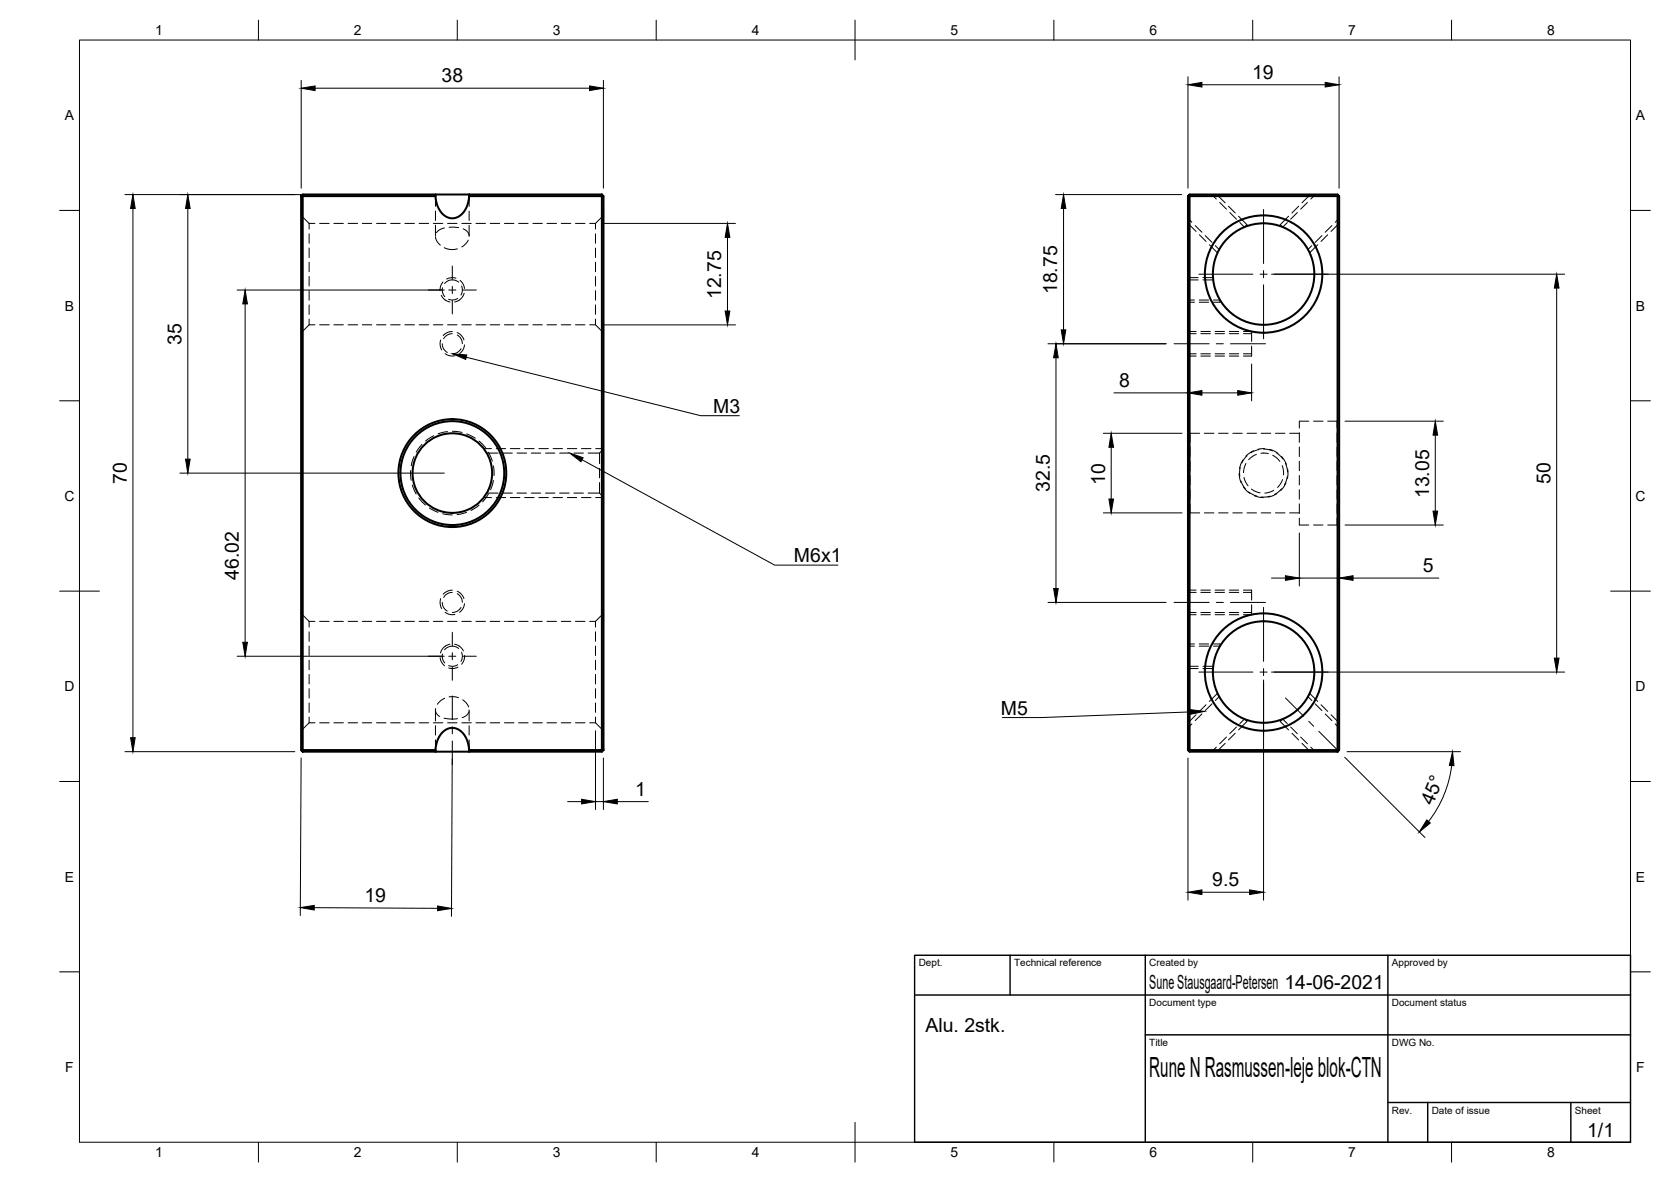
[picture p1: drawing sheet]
<svg xmlns="http://www.w3.org/2000/svg" width="420mm" height="297mm" viewBox="0 0 420 297" stroke-linecap="round" stroke-linejoin="round" font-family="sans-serif">
<!-- layer: Visible -->
<g fill="none" stroke="#000" stroke-width=".51">
<path d="M75.7 49.3v139.2M76.1 48.9v.4h-.4zM76.1 49.3h33.4a5.5 5.5 0 0 0 3.7 5.5 4.5 4.5 0 0 0 4.6-4.2l.2-1.3h33.3v139.2h-33.3a5.5 5.5 0 0 0-3.8-5.5 4.5 4.5 0 0 0-4.5 4.1l-.2 1.4h-33.4zM76.1 48.9h33.4M109.5 48.9h8.5M109.5 48.9v.4M118 48.9h33.3M118 48.9v.4M151.3 48.9l.4 .4h-.4zM151.7 49.3v139.2l-.4 .4v-.4h.4M298.7 49.3v139.2M299.1 48.9v.4h-.4z"/>
<path d="M299.1 49.3h37.2v139.2h-37.2zM299.1 48.9h37.2M336.3 48.9l.4 .4h-.4zM336.7 49.3v139.2M75.7 188.5h.4v.4zM76.1 188.9h33.4M109.5 188.9h8.5M109.5 188.5v.4M118 188.9h33.3M118 188.5v.4M298.7 188.5h.4v.4zM299.1 188.9h37.2"/>
<path d="M336.3 188.5h.4l-.4 .4z"/>
<circle cx="317.7" cy="68.9" r="12.8"/>
<circle cx="317.7" cy="68.9" r="14.8"/>
<circle cx="113.7" cy="118.9" r="13.1"/>
<circle cx="113.7" cy="118.9" r="13.6"/>
<circle cx="113.7" cy="118.9" r="10"/>
<circle cx="317.7" cy="168.9" r="12.8"/>
<circle cx="317.7" cy="168.9" r="14.8"/>
</g>
<!-- layer: Hidden -->
<g fill="none" stroke="#000" stroke-width=".25">
<path d="M75.7 54.1l2 2M77.7 56.1v1.5M77.7 58.8v2.3M77.7 56.1h1.5M80.4 56.1h2.4M83.9 56.1h2.4M87.5 56.1h2.4M91.1 56.1h2.4M94.7 56.1h2.3M98.2 56.1h2.4M101.8 56.1h2.4M105.4 56.1h2.4"/>
<path d="M109 56.1h2.3M109.5 49.1v2.7M109.5 53.1v2.3M109.5 56.6v2.8M109.5 59.6l.5 1.2 .7 .8M111.8 57.3a3.1 3.1 0 0 0-2.1 1.2M112.5 56.1h2.4M112.9 57.1l2.4 .1M116.1 56.1h2.4M116.5 57.5a2.15 2.15 0 0 1 1.5 1.7M118 49.1v2.7M118 53.1v2.3"/>
<path d="M118 56.6v2.8M119.7 56.1h2.4M123.3 56.1h2.3M126.8 56.1h2.4M130.4 56.1h2.4M134 56.1h2.4M137.5 56.1h2.4M141.1 56.1h2.4M144.7 56.1h2.4M148.3 56.1h1.4M149.7 58.8v2.3M149.7 56.1v1.5"/>
<path d="M151.7 54.1l-2 2M298.7 54.9l1 .9M300.5 56.7l1.7 1.7M303 59.2l1.7 1.7M304.7 48.9l1.1 1.1M306.7 50.9l1.7 1.7M309.2 53.4l1.7 1.7M311.7 55.9l1.2 1.2 .6-.6M323.7 55.9l-1.2 1.2-.6-.6M326.2 53.4l-1.7 1.7M328.7 50.9l-1.7 1.7M330.7 48.9l-1.1 1.1"/>
<path d="M332.4 59.2l-1.7 1.7M334.9 56.7l-1.7 1.7M336.7 54.9l-1 .9M77.7 62.3v2.4M77.7 65.9v2.4M77.7 69.5v2.4M77.7 73.1v2.3M77.7 76.6v2.4M111.3 72.3v1.1l.5 1.1M111.7 62.3a4.7 4.7 0 0 0 3.3 .2M115.1 75h-.1a2.49 2.49 0 0 1-2.2 .2M115.3 70.9a2.51 2.51 0 0 0-3.5 .4"/>
<path d="M116.1 71.9l.1 .3a2.43 2.43 0 0 1-.3 2M117.7 60.4l-.6 .8-1 .9M149.7 76.6v2.4M149.7 73.1v2.3M149.7 69.5v2.4M149.7 65.9v2.4M149.7 62.3v2.4M298.7 70.3h2.6M298.7 75.4h1.6M301.5 75.4h2.4M302.5 70.3h2.5M305.1 75.4h1.6v.6"/>
<path d="M305.6 61.7l1 1M329.8 61.7l-.9 1M77.7 80.2v1.4M77.7 81.6h1.5M77.7 81.6l-2 2M80.4 81.6h2.4M83.9 81.6h2.4M87.5 81.6h2.4M91.1 81.6h2.4M94.7 81.6h2.3M98.2 81.6h2.4M101.8 81.6h2.4"/>
<path d="M105.4 81.6h2.4M109 81.6h2.3M111.2 86.4l.4 1.4 .9 .8M112.5 81.6h2.4M113.7 83.8l-1.3 .4-.9 .9M115 84.2l1 1 .2 1.2M115.9 87.6l-1.1 1.1-1.1 .2M116.1 81.6h2.4M119.7 81.6h2.4M123.3 81.6h2.3M126.8 81.6h2.4M130.4 81.6h2.4"/>
<path d="M134 81.6h2.4M137.5 81.6h2.4M141.1 81.6h2.4M144.7 81.6h2.4M148.3 81.6h1.4l2 2M149.7 80.2v1.4M298.7 83.8h2.1M298.7 88.9h2.1M301.9 83.8h2.4M301.9 88.9h2.4M305.5 83.8h2.4M305.5 88.9h2.4"/>
<path d="M309.1 83.8h2.4M309.1 88.9h2.4M312.7 83.8h2M312.7 88.9h2M314.7 83.3v2.5M314.7 87v2.5M103.3 118.3l.1 2.4M104.1 114.7l-.7 2.4M106.1 111.7l-1.5 1.9M109 109.5l-2 1.3M112.5 108.5l-2.3 .5M113.7 108.4l2.5 .3"/>
<path d="M117.3 109l2.2 1.1M120.5 110.9l1.7 1.7M122.4 113.9h2.8M122.8 113.7l1 2.2M124.1 117.1l.1 2.4M126.4 113.9h2.4M130 113.9h2.4M133.6 113.9h2.4M137.2 113.9h2.3M140.7 113.9h2.4M144.3 113.9h2.4M147.9 113.9h2.8"/>
<path d="M150.7 117.7v2.4M150.7 113.9v2.6M151.7 112.8l-1 1.1M298.7 108.4l.5 .5M299.2 108.9v2.3M299.2 112.3v2.4M299.2 115.9v2.4M299.2 119.5v2.4M299.2 108.9h2.4M302.8 108.9h2.4M306.4 108.9h2.4M310 108.9h2.4"/>
<path d="M311.8 117.5l-.1 2.2M312.8 120l.4 1.1 .6 1M313.3 116.5l-.5 1.2-.1 1.1M313.6 114.5l-1.4 1.9M313.6 108.9h2.3M315.9 114.2l-1 .5-.9 .8M316.6 113l-2.1 .8M317.1 113.9l1.8 .1M317.1 108.9h2.4M317.7 112.8l2.3 .5M320 114.4l1.1 .8 .7 .8M320.7 108.9h2.4"/>
<path d="M321 113.8l1.6 1.6M322.4 117l.3 1.4v.9M323.2 116.4l.5 2.2M323.7 119.7l-.8 2.2M324.3 108.9h2.4M326.7 119.5v2.4M326.7 115.9v2.4M326.7 112.3v2.4M326.7 108.8v2.4M329.1 105.8h-2.4v1.8M330.3 105.8h2.4M333.8 105.8h2.4"/>
<path d="M336.2 119.5v2.4M336.2 115.9v2.4M336.2 112.3v2.4M336.2 108.8v2.4M336.2 105.8v1.8M336.7 105.3l-.5 .5M103.7 121.9l.9 2.2M105.3 125.1l1.7 1.8M108 127.7l2.1 1M111.3 129.1l2.4 .3M117.3 128.8l-2.4 .5M120.5 126.9l-2.1 1.4"/>
<path d="M122.4 123.9h2.8M122.8 124.1l-1.5 2M124.1 120.7l-.7 2.4M126.4 123.9h2.4M130 123.9h2.4M133.6 123.9h2.4M137.2 123.9h2.3M140.7 123.9h2.4M144.3 123.9h2.4M147.9 123.9h2.8l1 1M150.7 121.3v2.6M299.2 123v2.4"/>
<path d="M299.2 126.6v2.3M299.2 128.9l-.5 .5M299.2 128.9h2.4M302.8 128.9h2.4M306.4 128.9h2.4M310 128.9h2.4M312 120.8l1.1 2M313.6 128.9h2.3M314 123.6l2 1.1M314.7 122.9l1 .6 1.1 .4M317.1 128.9h2.4M319.4 124.7l-2.3 .2"/>
<path d="M320.3 123.2l-1.2 .5-1.1 .2M320.7 128.9h2.4M322.3 122.8l-1.8 1.5M322.5 120.5l-.7 1.3-.6 .7M324.3 128.9h2.4M326.7 130.2v1.7h2.4M326.7 126.6v2.4M326.7 123v2.4M330.3 131.9h2.4M333.8 131.9h2.4l.5 .5M336.2 130.2v1.7M336.2 126.6v2.4"/>
<path d="M336.2 123v2.4M75.7 154.1l2 2.1M77.7 156.2v1.4M77.7 158.8v2.3M77.7 156.2h1.5M80.4 156.2h2.4M83.9 156.2h2.4M87.5 156.2h2.4M91.1 156.2h2.4M94.7 156.2h2.3M98.2 156.2h2.4M101.8 156.2h2.4"/>
<path d="M105.4 156.2h2.4M109 156.2h2.3M111.2 151.4l.4 1.4 .9 .8M112.5 156.2h2.4M113.7 148.9l-1.3 .3-.9 .9M115 149.2l1 1 .2 1.2M115.9 152.6l-1.1 1.1-1.1 .2M116.1 156.2h2.4M119.7 156.2h2.4M123.3 156.2h2.3M126.8 156.2h2.4M130.4 156.2h2.4"/>
<path d="M134 156.2h2.4M137.5 156.2h2.4M141.1 156.2h2.4M144.7 156.2h2.4M148.3 156.2h1.4M149.7 158.8v2.3M149.7 156.2v1.4M151.7 154.1l-2 2.1M298.7 148.9h2.1M298.7 153.9h2.1M301.9 148.9h2.4M301.9 153.9h2.4"/>
<path d="M305.5 148.9h2.4M305.5 153.9h2.4M309.1 148.9h2.4M309.1 153.9h2.4M312.7 148.9h2M312.7 153.9h2M314.7 148.3v2.5M314.7 152v2.5M77.7 162.4v2.3M77.7 165.9v2.4M77.7 169.5v2.4M77.7 173.1v2.3"/>
<path d="M77.7 176.6v2.4M109.5 178.4v2.8M109.5 178.1a1.84 1.84 0 0 0 1.1 1.9M111.3 164.4a2.56 2.56 0 0 0 .5 2.2M111.8 175.5l-.9 .5-.9 1M112.9 175.1h1.2l1.2 .2M115.1 167.1a2.46 2.46 0 0 1-2.3 .2M115.3 163a2.51 2.51 0 0 0-3.5 .3M116.1 163.9l.1 .4a2.43 2.43 0 0 1-.3 1.9M116.4 175.9l1 .9 .4 .9M117.9 178.8a2.26 2.26 0 0 1-1.7 1.5M118 178.4v2.8"/>
<path d="M149.7 176.6v2.4M149.7 173.1v2.3M149.7 169.5v2.4M149.7 165.9v2.4M149.7 162.4v2.3M298.7 162.4h1.6M298.7 167.4h2.6M301.5 162.4h2.4M302.2 179.4l-1.7 1.7M302.5 167.4h2.5M304.7 176.9l-1.7 1.7M306.6 175.1l-1 1"/>
<path d="M306.7 161.8v.6h-1.6M328.9 175.1l.9 1M330.7 176.9l1.7 1.7M333.2 179.4l1.7 1.7M77.7 180.2v1.4M77.7 181.6l-2 2M77.7 181.6h1.5M80.4 181.6h2.4M83.9 181.6h2.4M87.5 181.6h2.4M91.1 181.6h2.4M94.7 181.6h2.3"/>
<path d="M98.2 181.6h2.4M101.8 181.6h2.4M105.4 181.6h2.4M109 181.6h2.3M109.5 182.4v2.3M109.5 185.9v2.8M111.7 180.5l1.8 .2 1.5-.1M112.5 181.6h2.4M116.1 181.6h2.4M118 182.4v2.3M118 185.9v2.8M119.7 181.6h2.4"/>
<path d="M123.3 181.6h2.3M126.8 181.6h2.4M130.4 181.6h2.4M134 181.6h2.4M137.5 181.6h2.4M141.1 181.6h2.4M144.7 181.6h2.4M148.3 181.6h1.4M149.7 180.2v1.4M149.7 181.6l2 2M299.7 181.9l-1 1M305.8 187.8l-1.1 1.1"/>
<path d="M308.4 185.2l-1.7 1.7M310.9 182.7l-1.7 1.7M313.5 181.3l-.6-.6-1.2 1.1M321.9 181.3l.6-.6 1.2 1.1M324.5 182.7l1.7 1.7M327 185.2l1.7 1.7M329.6 187.8l1.1 1.1M335.7 181.9l1 1"/>
</g>
<!-- layer: Hidden Narrow -->
<g fill="none" stroke="#000" stroke-width=".25">
<path d="M298.7 56.1l2 2.1M301.6 59l1.7 1.7M305.9 48.9l2.2 2.1M308.9 51.8l1.7 1.7M311.4 54.3l2.1 2.2M324 54.3l-2.1 2.2M326.5 51.8l-1.7 1.7M329.5 48.9l-2.1 2.1M333.8 59l-1.6 1.7M336.7 56.1l-2 2.1M111 74.2l1 1.2 1.1 .5M111.4 70.9l-.6 .9-.2 1.3"/>
<path d="M114.6 69.9l-1.2-.1-1.1 .3M115.7 70.5l.8 1.1 .3 .9M116.7 73.7l-.8 1.4-1.6 .8M298.7 69.8h2.5M298.7 76h1.6M301.5 76h2.4M302.5 69.8h2.5M304.1 61.5l2 2M305.1 76h1.6M331.3 61.5l-2 2M110.8 85.4l-.1 1.2 .4 1.3M111.9 88.9l1.3 .5h1.2"/>
<path d="M113.7 83.3l-1 .2-1.3 .8M115 83.6l1 .7 .6 1.1M116.8 86.7l-.5 1.4-.8 .8M298.7 83.3h2.1M298.7 89.5h2.1M301.9 83.3h2.4M301.9 89.5h2.4M305.5 83.3h2.4M305.5 89.5h2.4M309.1 83.3h2.4M309.1 89.5h2.4M312.7 83.3h2"/>
<path d="M312.7 89.5h2M121.6 112.7h2M124.8 112.7h2.3M128.3 112.7h2.4M131.9 112.7h2.4M135.5 112.7h2.4M139.1 112.7h2.3M142.6 112.7h2.4M146.2 112.7h2.4M149.8 112.7h1.9M311.6 119l.1 1.1 .4 1.2M312.5 115.6l-.8 2.2"/>
<path d="M315.2 113.3l-2 1.3M318 112.7l-1.7 .2M319.2 112.9l1 .4 1.1 .6M322.2 114.7l1.3 2M323.8 117.9l-.1 2.3M121.6 125h2M124.8 125h2.3M128.3 125h2.4M131.9 125h2.4M135.5 125h2.4M139.1 125h2.3M142.6 125h2.4"/>
<path d="M146.2 125h2.4M149.8 125h1.9M312.6 122.3l.7 .9 1 .8M315.4 124.6l2.3 .4M321.1 124l-2.2 .9M323.3 121.4l-1.3 1.9M110.8 150.4l-.1 1.2 .4 1.3M111.9 153.9l1.3 .5h1.2M113.7 148.3l-1 .2-1.3 .8M115 148.6l1 .7 .6 1.1M116.8 151.7l-.5 1.4-.8 .8M298.7 148.3h2.1"/>
<path d="M298.7 154.5h2.1M301.9 148.3h2.4M301.9 154.5h2.4M305.5 148.3h2.4M305.5 154.5h2.4M309.1 148.3h2.4M309.1 154.5h2.4M312.7 148.3h2M312.7 154.5h2M110.7 165.3l.2 .9 .9 1.1M113.1 161.9l-1.5 .8-.9 1.4M114.3 161.9l1.2 .5 1 1.2"/>
<path d="M115.1 167.6l-1 .4-1.3-.1M116.8 164.7l-.2 1.3-.5 .9M298.7 161.8h1.6M298.7 168h2.5M300.7 179.6l-2 2.1M301.5 161.8h2.4M302.5 168h2.5M303.3 177.1l-1.7 1.7M305.1 161.8h1.6M306.1 174.2l-2 2.1M329.3 174.2l2 2.1M332.2 177.1l1.6 1.7"/>
<path d="M334.7 179.6l2 2.1M308.1 186.8l-2.2 2.1M310.6 184.3l-1.7 1.7M313.5 181.3l-2.1 2.1M321.9 181.3l2.1 2.1M324.8 184.3l1.7 1.7M327.4 186.8l2.1 2.1"/>
</g>
<!-- layer: Border -->
<g fill="none" stroke="#000" stroke-width=".25">
<path d="M20 10.1h390v276.9h-390zM65 5.1v5M115 5.1v5M165 5.1v5M215 5.1v10M265 5.1v5M315 5.1v5M365 5.1v5M15 52.9h5M410 52.9h5M15 100.7h5M410 100.7h5"/>
<path d="M15 148.6h10M405 148.6h10M15 196.4h5M410 196.4h5M15 244.2h5M410 244.2h5M65 287v5M115 287v5M165 287v5M215 282.1v9.9M265 287v5M315 287v5"/>
<path d="M365 287v5"/>
</g>
<!-- layer: TitleBlock -->
<path d="M230 240.1h180v46.9h-180zM230 250h180M254 240.1v9.9M288 240.1v46.9M349 240.1v46.9M288 260.1h122M349 277.1h61M359 277.1v9.9M395 277.1v9.9" fill="none" stroke="#000" stroke-width=".36"/>
<!-- layer: Dimensions -->
<g fill="none" stroke="#000" stroke-width=".25">
<path d="M298.7 19.3v28M336.7 19.3v28M75.7 20.2v27.1M79.2 22.2h69M151.7 20.2v27.1M302.2 21.3h31M31.4 48.9h76.1M33.4 52.4v133M47.2 52.4v63M151.7 56.1h33.2M182.9 59.7v18.5M265.4 48.9h31.7"/>
<path d="M267.4 52.4v30.5M59.6 72.9h52.1M61.6 76.4v85M319.7 68.9h73.7M391.4 72.4v93M151.7 81.6h33.2M263.5 86.4h29.7M265.5 89.9v58M280.1 98.7h18.6M298.7 91.5v9.2M302.2 98.7h9M314.7 91.5v9.2"/>
<path d="M45.2 118.9h66.5M277.4 108.9h19.8M279.4 112.4v13M338.2 105.8h24.7M360.9 109.4v19M277.4 128.9h19.8M326.7 133.9v13.4M338.2 131.9h24.7M263.5 151.4h29.7M319.7 145.3h3.5M326.7 145.3h10M336.7 143.3v3.2"/>
<path d="M340.2 145.3h21.6M59.6 164.9h52.1M317.7 170.9v55.3M319.7 168.9h73.7M31.4 188.9h42.7M75.7 190.5l-.2 39.6M113.7 190.7l-.2 39.6M149.7 183.6v19.8M151.7 190.5v12.9M298.7 190.5v35.7M338.1 190.3l20.2 20.2M338.7 188.9h28.5"/>
<path d="M365 192.4a28.5 28.5 0 0 1-5.8 14M142.7 201.5h3.5M149.7 201.5h2M155.2 201.5h7.8M79 228.1l31 .2M302.2 224.2h12"/>
</g>
<g fill="#000" stroke="#000" stroke-width=".25">
<path d="M75.7 22.2l3.5-.6v1.2zM148.2 21.6l3.5 .6-3.5 .6zM298.7 21.3l3.5-.6v1.2zM333.2 20.7l3.5 .6-3.5 .6zM33.4 48.9l.6 3.5h-1.2zM47.2 48.9l.6 3.5h-1.1zM182.9 56.1l.6 3.6h-1.2zM267.4 48.9l.6 3.5h-1.2zM61.6 72.9l.6 3.5h-1.2zM182.3 78.2h1.2l-.6 3.4zM391.4 68.9l.6 3.5h-1.2zM265.5 86.4l.6 3.5h-1.2z"/>
<path d="M266.8 82.9h1.2l-.6 3.5zM298.7 98.7l3.5-.5v1.1zM311.2 98.2l3.5 .5-3.5 .6zM46.7 115.4h1.1l-.6 3.5zM279.4 108.9l.6 3.5h-1.2zM360.9 105.8l.6 3.6h-1.2zM278.8 125.4h1.2l-.6 3.5zM360.3 128.4h1.2l-.6 3.5zM264.9 147.9h1.2l-.6 3.5zM323.2 144.7l3.5 .6-3.5 .5zM336.7 145.3l3.5-.6v1.1zM61 161.4h1.2l-.6 3.5z"/>
<path d="M390.8 165.4h1.2l-.6 3.5zM32.8 185.4h1.2l-.6 3.5zM365.2 188.9l.4 3.5-1.2-.1zM146.2 200.9l3.5 .6-3.5 .5zM151.7 201.5l3.5-.6v1.1zM358.8 206l.8 .8-2.7 2.3zM75.5 228.1l3.5-.6v1.2zM110 227.7l3.5 .6-3.5 .6zM298.7 224.2l3.5-.6v1.2zM314.2 223.6l3.5 .6-3.5 .6z"/>
</g>
<!-- layer: Center Lines -->
<g fill="none" stroke="#000" stroke-width=".25">
<path d="M317.7 52.6v13.6M107.7 72.9h3.3M112.8 72.9h1.8M113.7 66.9v3.3M113.7 72v1.8M113.7 75.6v3.3M116.4 72.9h3.4M301.5 68.9h13.5M316.8 68.9h1.8M317.7 68v1.8M317.7 71.6v13.5M320.4 68.9h13.6"/>
<path d="M295.2 86.4h8.8M305.8 86.4h1.8M309.4 86.4h8.8M113.7 158.9v3.3M295.2 151.4h8.8M305.8 151.4h1.8M309.4 151.4h8.8M317.7 152.6v13.6M107.7 164.9h3.3M112.8 164.9h1.8M113.7 164v1.8M113.7 167.6v3.3"/>
<path d="M113.7 174.9v6M116.4 164.9h3.4M301.5 168.9h13.5M316.8 168.9h1.8M317.7 168v1.8M317.7 171.6v13.5M320.4 168.9h13.6M323.2 175.4l4.6 4.6M113.7 182.7v1.7M113.7 186.2v6M329.1 181.3l1.2 1.2M331.6 183.8l4.6 4.6"/>
</g>
<!-- layer: Annotations -->
<path d="M113.8 88.9l3.6 .3-.3 1.1zM143.3 113.9l3.3 1.1-.5 1zM299.3 178.3l3.5 .5-3.4 .7z" fill="#000" stroke="#000" stroke-width=".25"/>
<path d="M117.2 89.8l59 14.7h9.7M146.3 115.5l48.5 26.5h15.9M299.3 178.9l-37.5 1.4h-9.8" fill="none" stroke="#000" stroke-width=".25"/>
<text font-size="7" x="289" y="270.6">Rune N Rasmussen-leje blok-CTN</text>
<g font-size="4.9">
<text x="111" y="20.6">38</text>
<text x="314.8" y="19.7">19</text>
<text x="181.4" y="75.2" transform="rotate(-90 181.4 75.2)">12.75</text>
<text x="265.9" y="73.9" transform="rotate(-90 265.9 73.9)">18.75</text>
<text x="45.7" y="86.6" transform="rotate(-90 45.7 86.6)">35</text>
<text x="281.4" y="97.2">8</text>
<text x="179.3" y="103.8">M3</text>
<text x="31.9" y="121.6" transform="rotate(-90 31.9 121.6)">70</text>
<text x="263.9" y="123.7" transform="rotate(-90 263.9 123.7)">32.5</text>
<text x="277.9" y="121.8" transform="rotate(-90 277.9 121.8)">10</text>
<text x="359.3" y="125.2" transform="rotate(-90 359.3 125.2)">13.05</text>
<text x="389.8" y="121.6" transform="rotate(-90 389.8 121.6)">50</text>
<text x="199.6" y="141.3">M6x1</text>
<text x="357.7" y="143.7">5</text>
<text x="60.1" y="145.7" transform="rotate(-90 60.1 145.7)">46.02</text>
<text x="251.7" y="179.6">M5</text>
<text x="159.7" y="199.9">1</text>
<text x="360.3" y="202.5" transform="rotate(-67 360.3 202.5)">45°</text>
<text x="91.7" y="226.6">19</text>
<text x="304.8" y="222.7">9.5</text>
<text x="289" y="248.5">Sune Stausgaard-Petersen 14-06-2021</text>
<text x="232.7" y="259.4">Alu. 2stk.</text>
<text x="399.1" y="285.7">1/1</text>
</g>
<g font-size="3.5">
<text x="39" y="8.8">1</text>
<text x="89" y="8.8">2</text>
<text x="139" y="8.8">3</text>
<text x="189" y="8.8">4</text>
<text x="239" y="8.8">5</text>
<text x="289" y="8.8">6</text>
<text x="339" y="8.8">7</text>
<text x="389" y="8.8">8</text>
<text x="16.3" y="30.2">A</text>
<text x="411.3" y="30.2">A</text>
<text x="16.3" y="78">B</text>
<text x="411.3" y="78">B</text>
<text x="16.2" y="125.9">C</text>
<text x="411.2" y="125.9">C</text>
<text x="16.2" y="173.7">D</text>
<text x="411.2" y="173.7">D</text>
<text x="16.3" y="221.6">E</text>
<text x="411.3" y="221.6">E</text>
<text x="16.4" y="269.4">F</text>
<text x="411.4" y="269.4">F</text>
<text x="39" y="290.8">1</text>
<text x="89" y="290.8">2</text>
<text x="139" y="290.8">3</text>
<text x="189" y="290.8">4</text>
<text x="239" y="290.8">5</text>
<text x="289" y="290.8">6</text>
<text x="339" y="290.8">7</text>
<text x="389" y="290.8">8</text>
</g>
<g font-size="2.5">
<text x="231" y="242.9">Dept.</text>
<text x="255" y="242.9">Technical reference</text>
<text x="289" y="242.9">Created by</text>
<text x="350" y="242.9">Approved by</text>
<text x="289" y="252.8">Document type</text>
<text x="350" y="252.8">Document status</text>
<text x="289" y="262.9">Title</text>
<text x="350" y="262.9">DWG No.</text>
<text x="350" y="279.9">Rev.</text>
<text x="360" y="279.9">Date of issue</text>
<text x="396" y="279.9">Sheet</text>
</g>
</svg>
